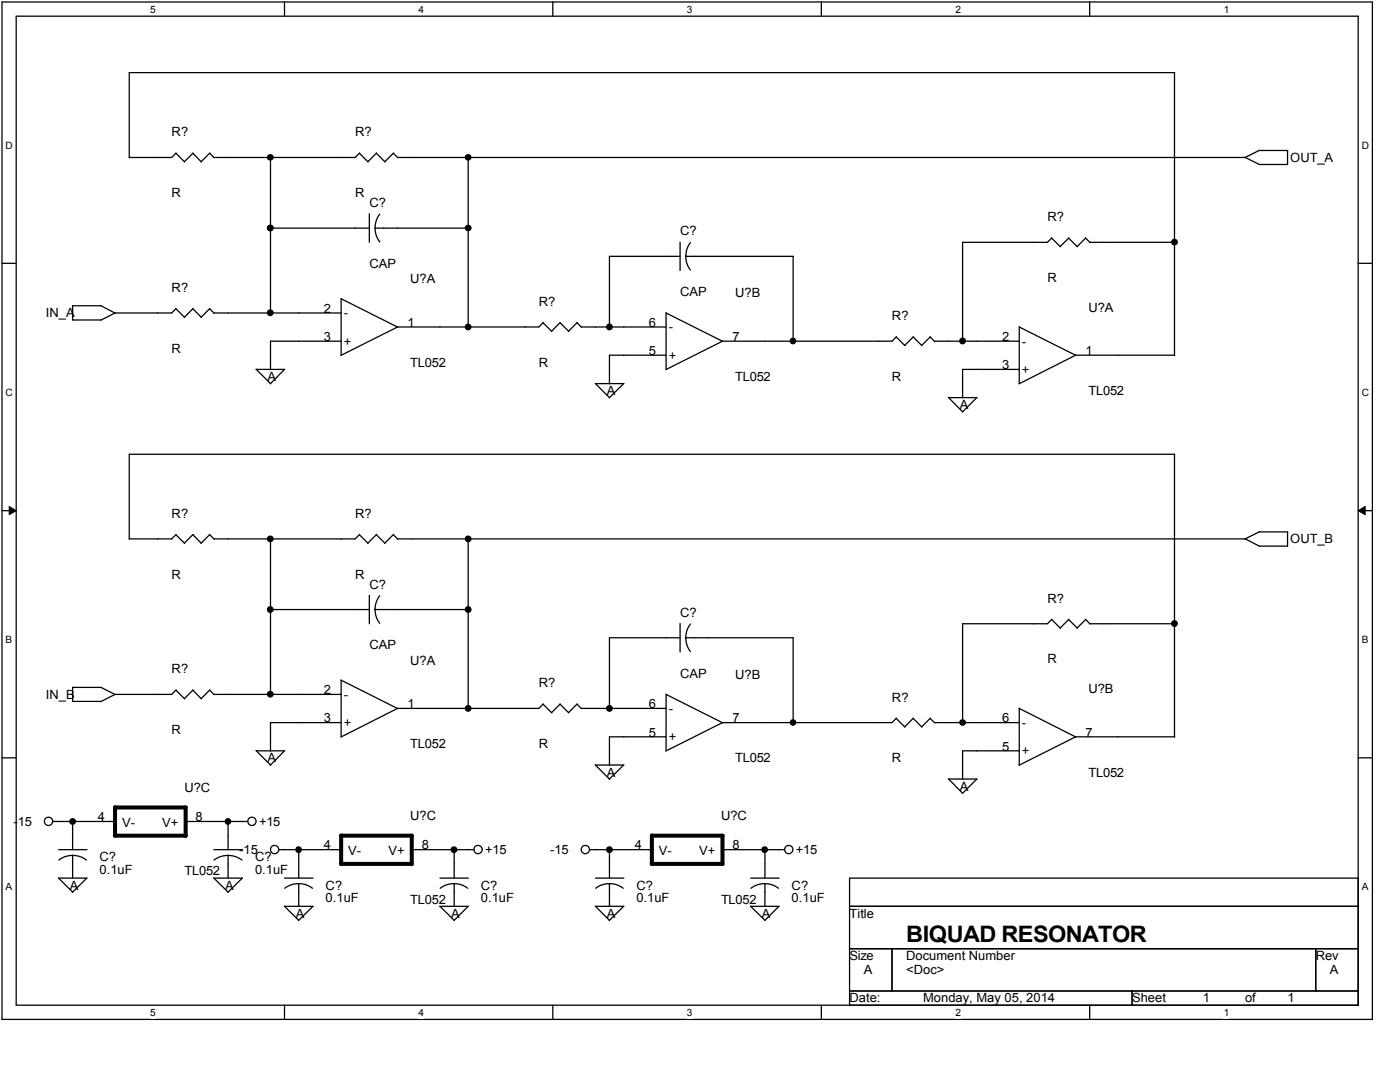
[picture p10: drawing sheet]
<svg xmlns="http://www.w3.org/2000/svg" width="279mm" height="216mm" viewBox="0 0 279 216" stroke-linecap="round" stroke-linejoin="round" font-family="sans-serif">
<path d="M.4 .4h273.5v203h-273.5zM3.2 3.2h267.9v197.4h-267.9z" fill="none" stroke="#000" stroke-width=".25"/>
<g fill="#fff">
<path d="M30 .7h1.1v2.3h-1.1z"/>
<path d="M30 200.9h1.1v2.3h-1.1z"/>
</g>
<path d="M56.8 .4v2.8M56.8 200.6v2.8" fill="none" stroke="#000" stroke-width=".25"/>
<g fill="#fff">
<path d="M83.5 .7h1.1v2.3h-1.1z"/>
<path d="M83.5 200.9h1.1v2.3h-1.1z"/>
</g>
<path d="M110.3 .4v2.8M110.3 200.6v2.8" fill="none" stroke="#000" stroke-width=".25"/>
<g fill="#fff">
<path d="M137.1 .7h1.1v2.3h-1.1z"/>
<path d="M137.1 200.9h1.1v2.3h-1.1z"/>
</g>
<path d="M163.9 .4v2.8M163.9 200.6v2.8" fill="none" stroke="#000" stroke-width=".25"/>
<g fill="#fff">
<path d="M190.7 .7h1.1v2.3h-1.1z"/>
<path d="M190.7 200.9h1.1v2.3h-1.1z"/>
</g>
<path d="M217.5 .4v2.8M217.5 200.6v2.8" fill="none" stroke="#000" stroke-width=".25"/>
<g fill="#fff">
<path d="M244.2 .7h1.1v2.3h-1.1z"/>
<path d="M244.2 200.9h1.1v2.3h-1.1z"/>
<path d="M1.1 27.9h1.5v2.2h-1.5z"/>
<path d="M271.8 27.9h1.4v2.2h-1.4z"/>
<path d="M1.1 77.2h1.5v2.2h-1.5z"/>
<path d="M271.8 77.2h1.4v2.2h-1.4z"/>
</g>
<path d="M.4 52.5h2.8M271.1 52.5h2.8" fill="none" stroke="#000" stroke-width=".25"/>
<g fill="#fff">
<path d="M1.1 126.5h1.3v2.3h-1.3z"/>
<path d="M271.8 126.5h1.3v2.3h-1.3z"/>
</g>
<path d="M.4 101.9h2.8M271.1 101.9h2.8" fill="none" stroke="#000" stroke-width=".25"/>
<path d="M1.8 101.1l1.4 .8-1.4 .8zM271.1 101.9l1.3-.8v1.6z" fill="#000"/>
<path d="M1.8 101.1l1.4 .8-1.4 .8zM271.1 101.9l1.3-.8v1.6z" fill="none" stroke="#000" stroke-width=".2"/>
<g fill="#fff">
<path d="M1.1 175.9h1.3v2.2h-1.3z"/>
<path d="M271.8 175.9h1.3v2.2h-1.3z"/>
</g>
<g fill="none" stroke="#000" stroke-width=".25">
<path d="M234.4 14.5v56.4M234.4 14.5h-208.6v17M35.1 30.6l1.7 1.7M35.1 30.5l-.8 .9h-8.5M38.5 30.6l1.7 1.7M38.5 30.5l-1.7 1.8M41.8 30.6l.9 .9M41.9 30.5l-1.8 1.8M54 31.4v31.1M71.7 30.6l1.8 1.7M71.8 30.5l-.9 .9h-28.2M75.1 30.6l1.7 1.7"/>
<path d="M75.1 30.5l-1.7 1.8M78.5 30.6l.9 .9M78.5 30.5l-1.7 1.8M79.3 31.4h169.2M93.4 31.4v33.9M248.4 31.4l2.9 1.4M251.3 32.8h5.7M251.3 30h5.7M251.4 30l-2.9 1.4M257 30v2.9M54 45.5h19.7M68.1 59.6v11.3"/>
<path d="M68.1 59.6l11.3 5.7M73.7 42.6v5.8M74.9 45.5l.2 1.5 .7 1.3M74.9 45.5h18.6M75.8 42.7l-.7 1.3-.2 1.5M135.7 48.3v5.7M135.7 51.1h-14.1v14.2M136.9 51.1l.2 1.5 .7 1.3M136.9 51.1h21.4v17M137.8 48.4l-.7 1.3-.2 1.4M209.9 47.5l1.7 1.7M209.9 47.5l-.9 .9h-16.9v19.7"/>
<path d="M213.3 47.5l1.7 1.7M213.3 47.5l-1.7 1.7M216.7 47.5l.8 .9M216.7 47.5l-1.7 1.7M217.5 48.4h16.9M14.5 61v2.8h5.7M14.5 61h5.7M20.2 61l2.8 1.5M35.1 61.6l1.7 1.7M35.1 61.6l-.8 .9h-11.3l-2.9 1.4M38.5 61.6l1.7 1.7M38.5 61.6l-1.7 1.7"/>
<path d="M41.8 61.6l.9 .9M41.9 61.6l-1.8 1.7M42.7 62.5h25.4M51.1 73.7l2.9 2.8M51.1 73.7h5.7M56.8 73.7l-2.9 2.9M68.1 68.1h-14.1v5.7M108.4 64.4l1.7 1.7M108.4 64.4l-.9 .8h-28.2l-11.3 5.7M111.8 64.4l1.7 1.7M111.8 64.4l-1.7 1.7M115.2 64.4l.8 .9"/>
<path d="M115.2 64.4l-1.7 1.7M116 65.2h16.9M118.8 76.5l2.8 2.8M118.8 76.5h5.7l-2.9 2.9M132.9 70.9h-11.3v5.7M132.9 62.4v11.3M132.9 62.5l11.3 5.6M178.9 67.2l1.7 1.8M178.9 67.2l-.9 .9h-33.8l-11.3 5.7M182.3 67.2l-1.7 1.7M185.6 67.2l.9 .9h16.9M185.7 67.2l-1.7 1.8-1.8-1.8"/>
<path d="M189.3 79.3l2.8 2.9M189.3 79.3h5.7M194.9 79.3l-2.8 2.9M203.4 73.7h-11.3v5.7M203.4 65.2v11.3M203.4 65.2l11.3 5.7M214.7 70.9l-11.3 5.7M214.7 70.9h19.7M234.4 90.6v56.5M234.4 90.6h-208.6v17M35.1 106.7l1.7 1.7M35.1 106.6l-.8 .9h-8.5"/>
<path d="M38.5 106.7l1.7 1.7M38.5 106.6l-1.7 1.8M41.8 106.7l.9 .9M41.9 106.6l-1.8 1.8M54 107.5v31.1M71.7 106.7l1.8 1.7M71.8 106.6l-.9 .9h-28.2M73.7 118.8v5.7M75.1 106.7l1.7 1.7M75.1 106.6l-1.7 1.8M75.8 118.9l-.7 1.3-.2 1.4M78.5 106.7l.9 .9"/>
<path d="M78.5 106.6l-1.7 1.8M79.3 107.5h169.2M93.4 107.5v33.9M248.4 107.5l2.9 1.5M251.3 109h5.7M251.3 106.1h5.7M251.4 106.1l-2.9 1.4M257 106.1v2.9M14.5 137.1v2.9h5.7M14.5 137.2h5.7M20.2 137.2l2.8 1.4M35.1 137.7l1.7 1.7"/>
<path d="M35.1 137.7l-.8 .9h-11.3l-2.9 1.4M38.5 137.7l1.7 1.7M38.5 137.7l-1.7 1.7M41.8 137.7l.9 .9M41.9 137.7l-1.8 1.7M42.7 138.6h25.4M54 121.6h19.7M68.1 135.7v11.3M68.1 135.7l11.3 5.7M74.9 121.6l.2 1.5 .7 1.3M74.9 121.6h18.6M132.9 138.5v11.3"/>
<path d="M132.9 138.6l11.3 5.6M135.7 124.4v5.7M135.7 127.3h-14.1v14.1M136.9 127.3l.2 1.4 .7 1.3M136.9 127.3h21.4v16.9M137.8 124.5l-.7 1.3-.2 1.5M209.9 123.6l1.7 1.8M209.9 123.6l-.9 .9h-16.9v19.7M213.3 123.6l-1.7 1.7M216.7 123.6l.8 .9M216.7 123.6l-1.7 1.8-1.7-1.8M217.5 124.5h16.9"/>
<path d="M.4 151.2h2.8M51.1 149.8l2.9 2.9M51.1 149.8h5.7M56.8 149.8l-2.9 2.9M68.1 144.2h-14.1v5.7M108.4 140.5l1.7 1.7M108.4 140.5l-.9 .9h-28.2l-11.3 5.7M111.8 140.5l1.7 1.7M111.8 140.5l-1.7 1.7M115.2 140.5l.8 .9M115.2 140.5l-1.7 1.7M116 141.4h16.9"/>
<path d="M118.8 152.6l2.8 2.8M118.8 152.7h5.7l-2.9 2.8M132.9 147h-11.3v5.7M178.9 143.3l1.7 1.8M178.9 143.3l-.9 .9h-33.8l-11.3 5.7M182.2 143.3l1.8 1.8M182.3 143.3l-1.7 1.7M185.6 143.3l.9 .9M185.7 143.3l-1.8 1.7M186.5 144.2h16.9M189.3 155.4l2.8 2.9 2.8-2.9M189.3 155.4h5.7"/>
<path d="M203.4 149.8h-11.3v5.7M203.4 141.3v11.4M203.4 141.4l11.3 5.7M234.4 147h-19.7l-11.3 5.7M271.1 151.2h2.8M10.6 163.9h12.4M11.7 175.2l2.8 2.8M11.7 175.2h5.7M11.7 169.5h5.7M14.5 170.7l1.4 .2 1.3 .7M14.5 170.7l-1.5 .2-1.3 .7M14.5 163.9v5.6"/>
<path d="M14.5 170.7v4.5M17.3 175.2l-2.9 2.9M37.1 163.9h12.4M42.6 175.2l2.9 2.8M42.7 175.2h5.7M42.7 169.5h5.7M45.5 170.7l1.5 .2 1.3 .7M45.5 170.7l-1.5 .2-1.3 .7M45.5 163.9v5.6M45.5 170.7v4.5M48.4 175.2l-2.9 2.9M55.7 169.5h12.4"/>
<path d="M56.8 175.2h5.7M59.6 176.3l1.5 .2 1.3 .7M59.6 176.3l-1.5 .2-1.3 .7M59.6 169.5v5.7M59.6 176.3v4.5M82.2 169.5h12.4M87.8 175.2h5.7M90.6 176.3l1.5 .2 1.3 .7M90.6 176.3l-1.4 .2-1.4 .7M90.6 169.5v5.7M90.6 176.3v4.5M117.7 169.5h12.4"/>
<path d="M118.8 175.2h5.7M121.6 176.3l1.5 .2 1.3 .7M121.6 176.3l-1.4 .2-1.3 .7M121.6 169.5v5.7M121.6 176.3v4.5M144.2 169.5h12.4M149.8 175.2h5.7M152.7 176.3l1.4 .2 1.3 .7M152.7 176.3l-1.5 .2-1.3 .7M152.7 169.5v5.7M152.7 176.3v4.5M169.5 175.2h101.6v25.4h-101.6z"/>
<path d="M56.7 180.8l2.9 2.8M56.8 180.8h5.7M62.5 180.8l-2.9 2.9M87.8 180.8l2.8 2.8M87.8 180.8h5.7M93.4 180.8l-2.8 2.9M118.8 180.8l2.8 2.8M118.8 180.8h5.7l-2.9 2.9M149.8 180.8l2.9 2.8M149.8 180.8h5.7M155.4 180.8l-2.8 2.9M169.5 180.8h101.6"/>
<path d="M169.5 189.3h101.6M169.5 197.7h101.6M178 189.3v8.4M225.9 197.7v2.9M262.6 189.3v8.4"/>
<circle cx="53.9" cy="31.4" r=".55"/>
<circle cx="93.4" cy="31.4" r=".55"/>
<circle cx="53.9" cy="45.5" r=".55"/>
<circle cx="93.4" cy="45.5" r=".55"/>
<circle cx="234.4" cy="48.3" r=".56"/>
<circle cx="53.9" cy="62.4" r=".56"/>
<circle cx="93.4" cy="65.2" r=".56"/>
<circle cx="121.6" cy="65.2" r=".56"/>
<circle cx="158.2" cy="68" r=".55"/>
<circle cx="192.1" cy="68" r=".56"/>
<circle cx="53.9" cy="107.5" r=".56"/>
<circle cx="93.4" cy="107.5" r=".56"/>
<circle cx="53.9" cy="121.6" r=".56"/>
<circle cx="53.9" cy="138.5" r=".56"/>
<circle cx="93.4" cy="121.6" r=".56"/>
<circle cx="234.4" cy="124.4" r=".56"/>
<circle cx="93.4" cy="141.3" r=".56"/>
<circle cx="121.6" cy="141.3" r=".56"/>
<circle cx="158.3" cy="144.2" r=".54"/>
<circle cx="192.1" cy="144.2" r=".55"/>
<circle cx="9.7" cy="163.9" r=".83"/>
<circle cx="14.5" cy="163.9" r=".56"/>
<circle cx="45.5" cy="163.9" r=".55"/>
<circle cx="50.3" cy="163.9" r=".83"/>
<circle cx="54.8" cy="169.5" r=".83"/>
<circle cx="59.6" cy="169.5" r=".55"/>
<circle cx="90.6" cy="169.5" r=".56"/>
<circle cx="95.4" cy="169.5" r=".83"/>
<circle cx="116.8" cy="169.5" r=".83"/>
<circle cx="121.6" cy="169.5" r=".56"/>
<circle cx="152.6" cy="169.5" r=".56"/>
<circle cx="157.4" cy="169.5" r=".83"/>
</g>
<path d="M22.9 166.8h14.2M23 166.8v-5.7h14.1v5.7M68 172.4h14.2M68.1 166.8h14.1M68.1 166.7v5.7M82.2 166.8v5.6M130.1 166.8h14.1M130.1 166.7v5.7h14.1M144.2 166.8v5.6" fill="none" stroke="#000" stroke-width=".8"/>
<g fill="#000">
<circle cx="53.9" cy="31.4" r=".55"/>
<circle cx="93.4" cy="31.4" r=".55"/>
<circle cx="53.9" cy="45.5" r=".55"/>
<circle cx="93.4" cy="45.5" r=".55"/>
<circle cx="234.4" cy="48.3" r=".56"/>
<circle cx="53.9" cy="62.4" r=".56"/>
<circle cx="93.4" cy="65.2" r=".56"/>
<circle cx="121.6" cy="65.2" r=".56"/>
<circle cx="158.2" cy="68" r=".55"/>
<circle cx="192.1" cy="68" r=".56"/>
<circle cx="53.9" cy="107.5" r=".56"/>
<circle cx="93.4" cy="107.5" r=".56"/>
<circle cx="53.9" cy="121.6" r=".56"/>
<circle cx="53.9" cy="138.5" r=".56"/>
<circle cx="93.4" cy="121.6" r=".56"/>
<circle cx="234.4" cy="124.4" r=".56"/>
<circle cx="93.4" cy="141.3" r=".56"/>
<circle cx="121.6" cy="141.3" r=".56"/>
<circle cx="158.3" cy="144.2" r=".54"/>
<circle cx="192.1" cy="144.2" r=".55"/>
<circle cx="14.5" cy="163.9" r=".56"/>
<circle cx="45.5" cy="163.9" r=".55"/>
<circle cx="59.6" cy="169.5" r=".55"/>
<circle cx="90.6" cy="169.5" r=".56"/>
<circle cx="121.6" cy="169.5" r=".56"/>
<circle cx="152.6" cy="169.5" r=".56"/>
</g>
<text font-size="4.5" x="180.8" y="187.9">BIQUAD RESONATOR</text>
<g font-size="2.5">
<text x="34.3" y="27.2">R?</text>
<text x="70.9" y="27.2">R?</text>
<text x="257.5" y="32.3">OUT_A</text>
<text x="34.3" y="39.3">R</text>
<text x="70.9" y="39.3">R</text>
<text x="73.7" y="41.3">C?</text>
<text x="135.7" y="47">C?</text>
<text x="209" y="44.1">R?</text>
<text x="73.7" y="53.4">CAP</text>
<text x="34.3" y="58.2">R?</text>
<text x="81.9" y="56.5">U?A</text>
<text x="135.7" y="59.1">CAP</text>
<text x="146.7" y="59.4">U?B</text>
<text x="209" y="56.3">R</text>
<text x="9.2" y="63.3">IN_A</text>
<text x="64.7" y="62.4">2</text>
<text x="68.6" y="63.3">-</text>
<text x="81.3" y="65.2">1</text>
<text x="107.5" y="61.1">R?</text>
<text x="129.5" y="65.2">6</text>
<text x="178" y="63.9">R?</text>
<text x="217.2" y="62.2">U?A</text>
<text x="34.3" y="70.4">R</text>
<text x="64.7" y="68">3</text>
<text x="68.6" y="69">+</text>
<text x="129.5" y="70.8">5</text>
<text x="133.5" y="71.8">+</text>
<text x="133.5" y="66.1">-</text>
<text x="146.2" y="68">7</text>
<text x="200" y="68">2</text>
<text x="204" y="69">-</text>
<text x="216.7" y="70.8">1</text>
<text x="53.4" y="76">A</text>
<text x="81.9" y="73.2">TL052</text>
<text x="107.5" y="73.2">R</text>
<text x="146.7" y="76">TL052</text>
<text x="178" y="76">R</text>
<text x="200" y="73.7">3</text>
<text x="204" y="74.6">+</text>
<text x="121.1" y="78.8">A</text>
<text x="191.6" y="81.6">A</text>
<text x="217.2" y="78.8">TL052</text>
<text x="34.3" y="103.3">R?</text>
<text x="70.9" y="103.3">R?</text>
<text x="257.5" y="108.4">OUT_B</text>
<text x="34.3" y="115.4">R</text>
<text x="70.9" y="115.4">R</text>
<text x="73.7" y="117.4">C?</text>
<text x="135.7" y="123.1">C?</text>
<text x="209" y="120.3">R?</text>
<text x="73.7" y="129.5">CAP</text>
<text x="34.3" y="134.4">R?</text>
<text x="81.9" y="132.7">U?A</text>
<text x="107.5" y="137.2">R?</text>
<text x="135.7" y="135.2">CAP</text>
<text x="146.7" y="135.5">U?B</text>
<text x="209" y="132.4">R</text>
<text x="9.2" y="139.4">IN_B</text>
<text x="64.7" y="138.5">2</text>
<text x="68.6" y="139.4">-</text>
<text x="81.3" y="141.3">1</text>
<text x="129.5" y="141.3">6</text>
<text x="133.5" y="142.2">-</text>
<text x="178" y="140">R?</text>
<text x="217.2" y="138.3">U?B</text>
<text x="34.3" y="146.5">R</text>
<text x="64.7" y="144.1">3</text>
<text x="68.6" y="145.1">+</text>
<text x="81.9" y="149.3">TL052</text>
<text x="107.5" y="149.3">R</text>
<text x="129.5" y="147">5</text>
<text x="133.5" y="147.9">+</text>
<text x="146.2" y="144.1">7</text>
<text x="200" y="144.1">6</text>
<text x="200" y="149.8">5</text>
<text x="204" y="145.1">-</text>
<text x="216.7" y="147">7</text>
<text x="53.4" y="152.1">A</text>
<text x="121.1" y="154.9">A</text>
<text x="146.7" y="152.1">TL052</text>
<text x="178" y="152.1">R</text>
<text x="204" y="150.7">+</text>
<text x="217.2" y="154.9">TL052</text>
<text x="36.8" y="158">U?C</text>
<text x="191.6" y="157.7">A</text>
<text x="2.7" y="164.8">-15</text>
<text x="19.5" y="163.9">4</text>
<text x="24.4" y="165.1">V-</text>
<text x="32.4" y="165.1">V+</text>
<text x="39" y="163.9">8</text>
<text x="51.7" y="164.8">+15</text>
<text x="81.9" y="163.7">U?C</text>
<text x="143.9" y="163.7">U?C</text>
<text x="19.9" y="171.8">C?</text>
<text x="47.8" y="170.4">-15</text>
<text x="50.9" y="171.8">C?</text>
<text x="64.7" y="169.5">4</text>
<text x="69.5" y="170.7">V-</text>
<text x="77.5" y="170.7">V+</text>
<text x="84.2" y="169.5">8</text>
<text x="96.8" y="170.4">+15</text>
<text x="109.8" y="170.4">-15</text>
<text x="126.7" y="169.5">4</text>
<text x="131.5" y="170.7">V-</text>
<text x="139.5" y="170.7">V+</text>
<text x="146.2" y="169.5">8</text>
<text x="158.8" y="170.4">+15</text>
<text x="13.9" y="177.5">A</text>
<text x="19.9" y="174.4">0.1uF</text>
<text x="36.8" y="174.7">TL052</text>
<text x="45" y="177.5">A</text>
<text x="50.9" y="174.4">0.1uF</text>
<text x="65" y="177.5">C?</text>
<text x="96" y="177.5">C?</text>
<text x="127" y="177.5">C?</text>
<text x="158" y="177.5">C?</text>
<text x="59.1" y="183.1">A</text>
<text x="65" y="180">0.1uF</text>
<text x="81.9" y="180.3">TL052</text>
<text x="90" y="183.1">A</text>
<text x="96" y="180">0.1uF</text>
<text x="121.1" y="183.1">A</text>
<text x="127" y="180">0.1uF</text>
<text x="143.9" y="180.3">TL052</text>
<text x="152.1" y="183.1">A</text>
<text x="158" y="180">0.1uF</text>
<text x="169.5" y="183.1">Title</text>
<text x="169.5" y="191.6">Size</text>
<text x="180.8" y="191.6">Document Number</text>
<text x="262.6" y="191.6">Rev</text>
<text x="172.4" y="194.4">A</text>
<text x="180.8" y="194.4">&lt;Doc&gt;</text>
<text x="265.4" y="194.4">A</text>
<text x="169.5" y="200">Date:</text>
<text x="184.2" y="200">Monday, May 05, 2014</text>
<text x="225.9" y="200">Sheet</text>
<text x="240" y="200">1</text>
<text x="248.5" y="200">of</text>
<text x="257" y="200">1</text>
</g>
<g font-size="2">
<text x="30" y="2.6">5</text>
<text x="83.5" y="2.6">4</text>
<text x="137.1" y="2.6">3</text>
<text x="190.7" y="2.6">2</text>
<text x="244.2" y="2.6">1</text>
<text x="1.1" y="29.7">D</text>
<text x="271.8" y="29.7">D</text>
<text x="1.1" y="79">C</text>
<text x="271.8" y="79">C</text>
<text x="1.1" y="128.4">B</text>
<text x="271.8" y="128.4">B</text>
<text x="1.1" y="177.7">A</text>
<text x="271.8" y="177.7">A</text>
<text x="30" y="202.7">5</text>
<text x="83.5" y="202.7">4</text>
<text x="137.1" y="202.7">3</text>
<text x="190.7" y="202.7">2</text>
<text x="244.2" y="202.7">1</text>
</g>
</svg>
